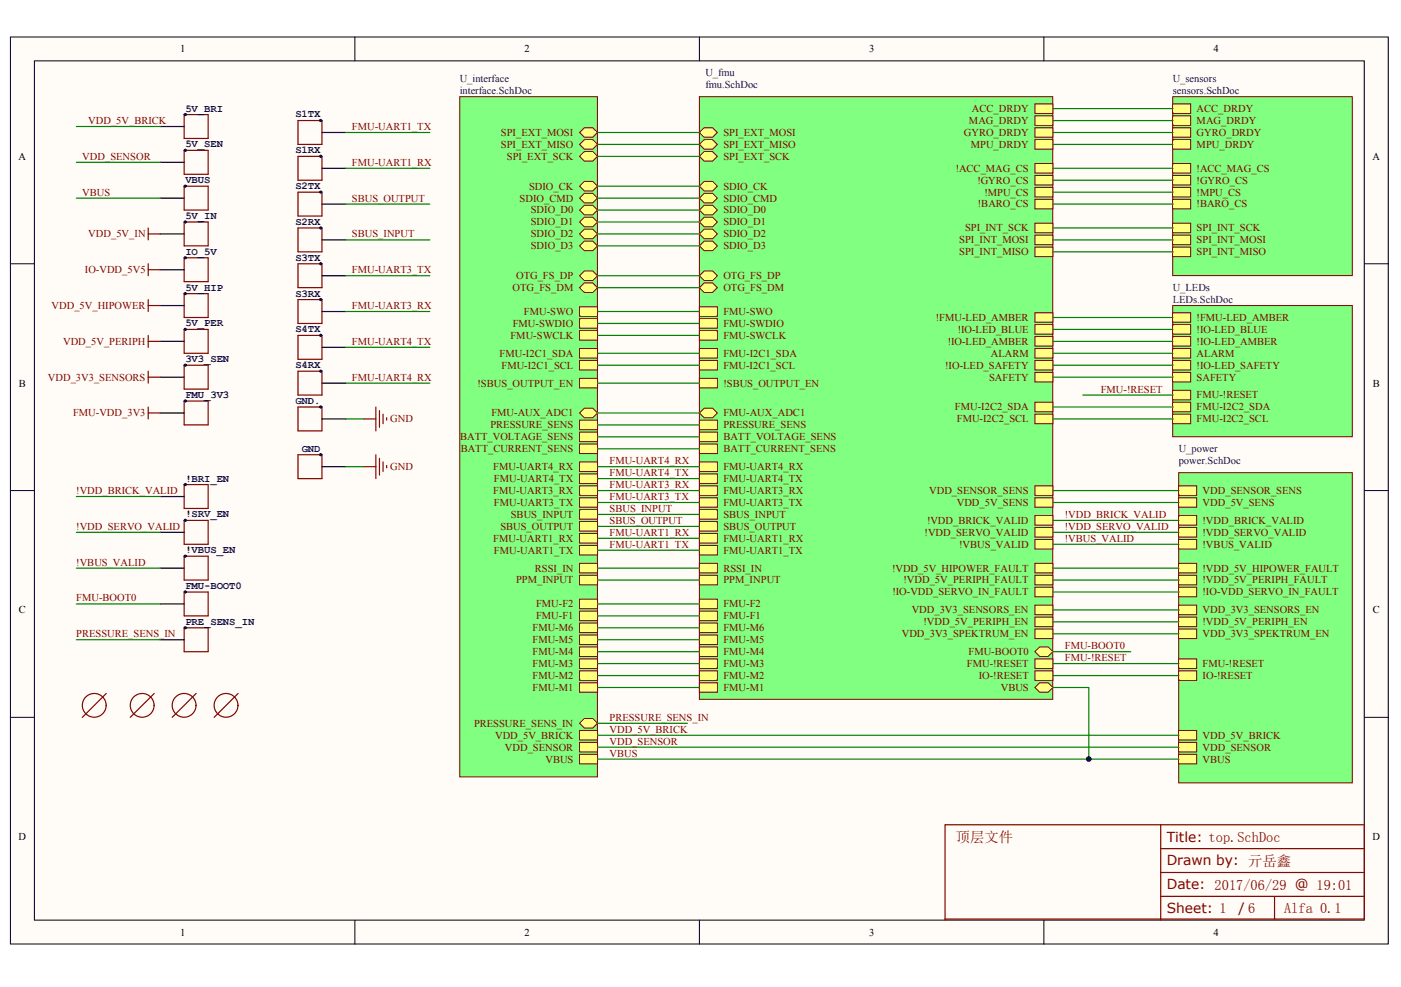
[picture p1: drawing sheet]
<svg xmlns="http://www.w3.org/2000/svg" width="287mm" height="202mm" viewBox="0 0 287 202" stroke-linecap="round" stroke-linejoin="round" font-family="sans-serif">
<g fill="#fffcf8" stroke="#000" stroke-width=".2">
<path d="M2.1 7.6h282.1v185.7h-282.1z"/>
<path d="M7 12.5h272.3v175.9h-272.3z"/>
</g>
<path d="M72.7 7.6v4.9M143.2 7.6v4.9M213.7 7.6v4.9M2.1 54h4.9M279.3 54h4.9M2.1 100.5h4.9M279.3 100.5h4.9M2.1 146.9h4.9M279.3 146.9h4.9M72.7 188.5v4.9M143.2 188.5v4.9M213.7 188.5v4.9" fill="none" stroke="#000" stroke-width=".2"/>
<path d="M237.6 168.9v19.6M237.6 173.8h41.7M237.6 178.7h41.7M193.5 188.2h85.8v-19.3h-85.8v19.6M237.6 183.6h41.7M260.9 183.6v4.6" fill="none" stroke="#800000" stroke-width=".25"/>
<path d="M94.1 19.8h28.2v139.3h-28.2z" fill="#80ff80" stroke="#800000" stroke-width=".2"/>
<g fill="#ffff80" stroke="#800000" stroke-width=".2">
<path d="M118.6 139.8h3.7v2h-3.7z" fill-rule="evenodd"/>
<path d="M118.6 137.4h3.7v1.9h-3.7z" fill-rule="evenodd"/>
<path d="M118.6 134.9h3.7v2h-3.7z" fill-rule="evenodd"/>
<path d="M118.6 132.5h3.7v1.9h-3.7z" fill-rule="evenodd"/>
<path d="M118.6 130h3.7v2h-3.7z" fill-rule="evenodd"/>
<path d="M118.6 127.6h3.7v2h-3.7z" fill-rule="evenodd"/>
<path d="M118.6 125.2h3.7v1.9h-3.7z" fill-rule="evenodd"/>
<path d="M118.6 122.7h3.7v2h-3.7z" fill-rule="evenodd"/>
<path d="M118.6 117.8h3.7v2h-3.7z" fill-rule="evenodd"/>
<path d="M118.6 104.4h3.7v1.9h-3.7z" fill-rule="evenodd"/>
<path d="M118.6 106.8h3.7v2h-3.7z" fill-rule="evenodd"/>
<path d="M118.6 77.5h3.7v1.9h-3.7z" fill-rule="evenodd"/>
<path d="M118.6 115.4h3.7v1.9h-3.7z" fill-rule="evenodd"/>
<path d="M118.6 111.7h3.7v2h-3.7z" fill-rule="evenodd"/>
<path d="M118.6 109.3h3.7v1.9h-3.7z" fill-rule="evenodd"/>
<path d="M118.6 101.9h3.7v2h-3.7z" fill-rule="evenodd"/>
<path d="M118.6 99.5h3.7v1.9h-3.7z" fill-rule="evenodd"/>
<path d="M118.6 97h3.7v2h-3.7z" fill-rule="evenodd"/>
<path d="M118.6 94.6h3.7v2h-3.7z" fill-rule="evenodd"/>
<path d="M118.6 152h3.7v2h-3.7z" fill-rule="evenodd"/>
<path d="M118.6 149.6h3.7v2h-3.7z" fill-rule="evenodd"/>
<path d="M118.6 90.9h3.7v2h-3.7z" fill-rule="evenodd"/>
<path d="M118.6 88.5h3.7v1.9h-3.7z" fill-rule="evenodd"/>
<path d="M118.6 86h3.7v2h-3.7z" fill-rule="evenodd"/>
<path d="M118.6 73.8h3.7v2h-3.7z" fill-rule="evenodd"/>
<path d="M118.6 71.4h3.7v1.9h-3.7z" fill-rule="evenodd"/>
<path d="M118.6 67.7h3.7v2h-3.7z" fill-rule="evenodd"/>
<path d="M118.6 65.3h3.7v1.9h-3.7z" fill-rule="evenodd"/>
<path d="M118.6 62.8h3.7v2h-3.7z" fill-rule="evenodd"/>
<path d="M118.6 154.5h3.7v1.9h-3.7z" fill-rule="evenodd"/>
<path d="M118.6 56.5l1-1h1.7l1 1-1 .9h-1.7z" fill-rule="evenodd"/>
<path d="M118.6 58.9l1-1h1.7l1 1-1 1h-1.7z" fill-rule="evenodd"/>
<path d="M118.6 38.1l1-.9h1.7l1 .9-1 1h-1.7z" fill-rule="evenodd"/>
<path d="M118.6 40.6l1-1h1.7l1 1-1 1h-1.7z" fill-rule="evenodd"/>
<path d="M118.6 43l1-1h1.7l1 1-1 1h-1.7z" fill-rule="evenodd"/>
<path d="M118.6 45.5l1-1h1.7l1 1-1 .9h-1.7z" fill-rule="evenodd"/>
<path d="M118.6 47.9l1-1h1.7l1 1-1 1h-1.7z" fill-rule="evenodd"/>
<path d="M118.6 50.4l1-1h1.7l1 1-1 .9h-1.7z" fill-rule="evenodd"/>
<path d="M118.6 27.1l1-.9h1.7l1 .9-1 1h-1.7z" fill-rule="evenodd"/>
<path d="M118.6 29.6l1-1h1.7l1 1-1 1h-1.7z" fill-rule="evenodd"/>
<path d="M118.6 32l1-1h1.7l1 1-1 1h-1.7z" fill-rule="evenodd"/>
<path d="M118.6 84.6l1-1h1.7l1 1-1 1h-1.7z" fill-rule="evenodd"/>
<path d="M118.6 148.1l1-.9h1.7l1 .9-1 1h-1.7z" fill-rule="evenodd"/>
</g>
<path d="M143.2 19.8h72.3v123.4h-72.3z" fill="#80ff80" stroke="#800000" stroke-width=".2"/>
<g fill="#ffff80" stroke="#800000" stroke-width=".2">
<path d="M143.2 139.8h3.7v2h-3.7z" fill-rule="evenodd"/>
<path d="M143.2 137.4h3.7v1.9h-3.7z" fill-rule="evenodd"/>
<path d="M143.2 134.9h3.7v2h-3.7z" fill-rule="evenodd"/>
<path d="M143.2 132.5h3.7v1.9h-3.7z" fill-rule="evenodd"/>
<path d="M143.2 130h3.7v2h-3.7z" fill-rule="evenodd"/>
<path d="M143.2 127.6h3.7v2h-3.7z" fill-rule="evenodd"/>
<path d="M143.2 125.2h3.7v1.9h-3.7z" fill-rule="evenodd"/>
<path d="M143.2 122.7h3.7v2h-3.7z" fill-rule="evenodd"/>
<path d="M143.2 117.8h3.7v2h-3.7z" fill-rule="evenodd"/>
<path d="M143.2 104.4h3.7v1.9h-3.7z" fill-rule="evenodd"/>
<path d="M143.2 106.8h3.7v2h-3.7z" fill-rule="evenodd"/>
<path d="M143.2 77.5h3.7v1.9h-3.7z" fill-rule="evenodd"/>
<path d="M143.2 115.4h3.7v1.9h-3.7z" fill-rule="evenodd"/>
<path d="M143.2 111.7h3.7v2h-3.7z" fill-rule="evenodd"/>
<path d="M143.2 109.3h3.7v1.9h-3.7z" fill-rule="evenodd"/>
<path d="M143.2 101.9h3.7v2h-3.7z" fill-rule="evenodd"/>
<path d="M143.2 99.5h3.7v1.9h-3.7z" fill-rule="evenodd"/>
<path d="M143.2 97h3.7v2h-3.7z" fill-rule="evenodd"/>
<path d="M143.2 94.6h3.7v2h-3.7z" fill-rule="evenodd"/>
<path d="M143.2 90.9h3.7v2h-3.7z" fill-rule="evenodd"/>
<path d="M143.2 88.5h3.7v1.9h-3.7z" fill-rule="evenodd"/>
<path d="M143.2 86h3.7v2h-3.7z" fill-rule="evenodd"/>
<path d="M143.2 73.8h3.7v2h-3.7z" fill-rule="evenodd"/>
<path d="M143.2 71.4h3.7v1.9h-3.7z" fill-rule="evenodd"/>
<path d="M143.2 67.7h3.7v2h-3.7z" fill-rule="evenodd"/>
<path d="M143.2 65.3h3.7v1.9h-3.7z" fill-rule="evenodd"/>
<path d="M143.2 62.8h3.7v2h-3.7z" fill-rule="evenodd"/>
<path d="M211.9 105.6h3.6v2h-3.6z" fill-rule="evenodd"/>
<path d="M211.9 108h3.6v2h-3.6z" fill-rule="evenodd"/>
<path d="M211.9 110.5h3.6v1.9h-3.6z" fill-rule="evenodd"/>
<path d="M211.9 99.5h3.6v1.9h-3.6z" fill-rule="evenodd"/>
<path d="M211.9 123.9h3.6v2h-3.6z" fill-rule="evenodd"/>
<path d="M211.9 134.9h3.6v2h-3.6z" fill-rule="evenodd"/>
<path d="M211.9 115.4h3.6v1.9h-3.6z" fill-rule="evenodd"/>
<path d="M211.9 117.8h3.6v2h-3.6z" fill-rule="evenodd"/>
<path d="M211.9 101.9h3.6v2h-3.6z" fill-rule="evenodd"/>
<path d="M211.9 126.4h3.6v1.9h-3.6z" fill-rule="evenodd"/>
<path d="M211.9 128.8h3.6v2h-3.6z" fill-rule="evenodd"/>
<path d="M211.9 137.4h3.6v1.9h-3.6z" fill-rule="evenodd"/>
<path d="M211.9 26.2h3.6v1.9h-3.6z" fill-rule="evenodd"/>
<path d="M211.9 21.3h3.6v1.9h-3.6z" fill-rule="evenodd"/>
<path d="M211.9 23.7h3.6v2h-3.6z" fill-rule="evenodd"/>
<path d="M211.9 28.6h3.6v2h-3.6z" fill-rule="evenodd"/>
<path d="M211.9 35.9h3.6v2h-3.6z" fill-rule="evenodd"/>
<path d="M211.9 33.5h3.6v1.9h-3.6z" fill-rule="evenodd"/>
<path d="M211.9 38.4h3.6v1.9h-3.6z" fill-rule="evenodd"/>
<path d="M211.9 40.8h3.6v2h-3.6z" fill-rule="evenodd"/>
<path d="M211.9 45.7h3.6v2h-3.6z" fill-rule="evenodd"/>
<path d="M211.9 48.2h3.6v1.9h-3.6z" fill-rule="evenodd"/>
<path d="M211.9 50.6h3.6v2h-3.6z" fill-rule="evenodd"/>
<path d="M211.9 64h3.6v2h-3.6z" fill-rule="evenodd"/>
<path d="M211.9 66.5h3.6v1.9h-3.6z" fill-rule="evenodd"/>
<path d="M211.9 68.9h3.6v2h-3.6z" fill-rule="evenodd"/>
<path d="M211.9 82.4h3.6v1.9h-3.6z" fill-rule="evenodd"/>
<path d="M211.9 84.8h3.6v2h-3.6z" fill-rule="evenodd"/>
<path d="M211.9 73.8h3.6v2h-3.6z" fill-rule="evenodd"/>
<path d="M211.9 76.3h3.6v1.9h-3.6z" fill-rule="evenodd"/>
<path d="M143.2 56.5l1-1h1.7l1 1-1 .9h-1.7z" fill-rule="evenodd"/>
<path d="M143.2 58.9l1-1h1.7l1 1-1 1h-1.7z" fill-rule="evenodd"/>
<path d="M211.9 120.3h3.6v1.9h-3.6z" fill-rule="evenodd"/>
<path d="M143.2 84.6l1-1h1.7l1 1-1 1h-1.7z" fill-rule="evenodd"/>
<path d="M211.9 140.8l.9-1h1.8l.9 1-.9 1h-1.8z" fill-rule="evenodd"/>
<path d="M211.9 71.4h3.6v1.9h-3.6z" fill-rule="evenodd"/>
<path d="M143.2 38.1l1-.9h1.7l1 .9-1 1h-1.7z" fill-rule="evenodd"/>
<path d="M143.2 40.6l1-1h1.7l1 1-1 1h-1.7z" fill-rule="evenodd"/>
<path d="M143.2 43l1-1h1.7l1 1-1 1h-1.7z" fill-rule="evenodd"/>
<path d="M143.2 45.5l1-1h1.7l1 1-1 .9h-1.7z" fill-rule="evenodd"/>
<path d="M143.2 47.9l1-1h1.7l1 1-1 1h-1.7z" fill-rule="evenodd"/>
<path d="M143.2 50.4l1-1h1.7l1 1-1 .9h-1.7z" fill-rule="evenodd"/>
<path d="M143.2 27.1l1-.9h1.7l1 .9-1 1h-1.7z" fill-rule="evenodd"/>
<path d="M143.2 29.6l1-1h1.7l1 1-1 1h-1.7z" fill-rule="evenodd"/>
<path d="M143.2 32l1-1h1.7l1 1-1 1h-1.7z" fill-rule="evenodd"/>
<path d="M211.9 133.5l.9-1h1.8l.9 1-.9 .9h-1.8z" fill-rule="evenodd"/>
</g>
<path d="M240.1 62.6h36.7v26.8h-36.7z" fill="#80ff80" stroke="#800000" stroke-width=".2"/>
<g fill="#ffff80" stroke="#800000" stroke-width=".2">
<path d="M240.1 64h3.6v2h-3.6z" fill-rule="evenodd"/>
<path d="M240.1 66.5h3.6v1.9h-3.6z" fill-rule="evenodd"/>
<path d="M240.1 68.9h3.6v2h-3.6z" fill-rule="evenodd"/>
<path d="M240.1 71.4h3.6v1.9h-3.6z" fill-rule="evenodd"/>
<path d="M240.1 82.4h3.6v1.9h-3.6z" fill-rule="evenodd"/>
<path d="M240.1 84.8h3.6v2h-3.6z" fill-rule="evenodd"/>
<path d="M240.1 79.9h3.6v2h-3.6z" fill-rule="evenodd"/>
<path d="M240.1 73.8h3.6v2h-3.6z" fill-rule="evenodd"/>
<path d="M240.1 76.3h3.6v1.9h-3.6z" fill-rule="evenodd"/>
</g>
<path d="M240.1 19.8h36.7v36.6h-36.7z" fill="#80ff80" stroke="#800000" stroke-width=".2"/>
<g fill="#ffff80" stroke="#800000" stroke-width=".2">
<path d="M240.1 26.2h3.6v1.9h-3.6z" fill-rule="evenodd"/>
<path d="M240.1 21.3h3.6v1.9h-3.6z" fill-rule="evenodd"/>
<path d="M240.1 23.7h3.6v2h-3.6z" fill-rule="evenodd"/>
<path d="M240.1 28.6h3.6v2h-3.6z" fill-rule="evenodd"/>
<path d="M240.1 35.9h3.6v2h-3.6z" fill-rule="evenodd"/>
<path d="M240.1 33.5h3.6v1.9h-3.6z" fill-rule="evenodd"/>
<path d="M240.1 38.4h3.6v1.9h-3.6z" fill-rule="evenodd"/>
<path d="M240.1 40.8h3.6v2h-3.6z" fill-rule="evenodd"/>
<path d="M240.1 45.7h3.6v2h-3.6z" fill-rule="evenodd"/>
<path d="M240.1 48.2h3.6v1.9h-3.6z" fill-rule="evenodd"/>
<path d="M240.1 50.6h3.6v2h-3.6z" fill-rule="evenodd"/>
</g>
<path d="M241.3 96.8h35.5v63.5h-35.5z" fill="#80ff80" stroke="#800000" stroke-width=".2"/>
<g fill="#ffff80" stroke="#800000" stroke-width=".2">
<path d="M241.3 154.5h3.7v1.9h-3.7z" fill-rule="evenodd"/>
<path d="M241.3 149.6h3.7v2h-3.7z" fill-rule="evenodd"/>
<path d="M241.3 152h3.7v2h-3.7z" fill-rule="evenodd"/>
<path d="M241.3 105.6h3.7v2h-3.7z" fill-rule="evenodd"/>
<path d="M241.3 108h3.7v2h-3.7z" fill-rule="evenodd"/>
<path d="M241.3 110.5h3.7v1.9h-3.7z" fill-rule="evenodd"/>
<path d="M241.3 99.5h3.7v1.9h-3.7z" fill-rule="evenodd"/>
<path d="M241.3 123.9h3.7v2h-3.7z" fill-rule="evenodd"/>
<path d="M241.3 134.9h3.7v2h-3.7z" fill-rule="evenodd"/>
<path d="M241.3 115.4h3.7v1.9h-3.7z" fill-rule="evenodd"/>
<path d="M241.3 117.8h3.7v2h-3.7z" fill-rule="evenodd"/>
<path d="M241.3 101.9h3.7v2h-3.7z" fill-rule="evenodd"/>
<path d="M241.3 126.4h3.7v1.9h-3.7z" fill-rule="evenodd"/>
<path d="M241.3 120.3h3.7v1.9h-3.7z" fill-rule="evenodd"/>
<path d="M241.3 128.8h3.7v2h-3.7z" fill-rule="evenodd"/>
<path d="M241.3 137.4h3.7v1.9h-3.7z" fill-rule="evenodd"/>
</g>
<g fill="none" stroke="#008000" stroke-width=".25">
<path d="M15.6 25.9h17.2M15.6 33.2h17.2M70.8 27.1h17.2M70.8 34.5h17.2M122.3 27.1h20.9M122.3 29.6h20.9M122.3 38.1h20.9M122.3 32h20.9M215.5 27.1h24.6M215.5 22.2h24.6M215.5 24.7h24.6M215.5 29.6h24.6"/>
<path d="M215.5 36.9h24.6M215.5 34.5h24.6M215.5 39.4h24.6M15.6 40.6h17.2M70.8 41.8h17.2M70.8 49.1h17.2M70.8 56.5h17.2M122.3 56.5h20.9M122.3 58.9h20.9M122.3 40.6h20.9M122.3 43h20.9M122.3 45.5h20.9"/>
<path d="M122.3 47.9h20.9M122.3 50.4h20.9M215.5 41.8h24.6M215.5 46.7h24.6M215.5 49.1h24.6M215.5 51.6h24.6M70.8 78.5h17.2M70.8 63.8h17.2M70.8 71.1h17.2M122.3 78.5h20.9M122.3 74.8h20.9M122.3 72.4h20.9"/>
<path d="M122.3 68.7h20.9M122.3 66.2h20.9M122.3 63.8h20.9M215.5 74.8h24.6M215.5 72.4h24.6M215.5 65h24.6M215.5 67.5h24.6M215.5 69.9h24.6M215.5 77.2h24.6M70.8 95.6h3.7M70.8 85.8h3.7M122.3 98h20.9"/>
<path d="M122.3 95.6h20.9M122.3 91.9h20.9M122.3 89.5h20.9M122.3 87h20.9M122.3 84.6h20.9M215.5 83.4h24.6M215.5 85.8h24.6M221.7 80.9h18.4M15.6 116.4h17.2M15.6 109h17.2M15.6 101.7h17.2M122.3 118.8h20.9"/>
<path d="M122.3 105.4h20.9M122.3 107.8h20.9M122.3 116.4h20.9M122.3 112.7h20.9M122.3 110.2h20.9M122.3 102.9h20.9M122.3 100.5h20.9M215.5 118.8h25.8M215.5 116.4h25.8M215.5 102.9h25.8M215.5 100.5h25.8M215.5 106.6h25.8"/>
<path d="M215.5 109h25.8M215.5 111.5h25.8M15.6 131h17.2M15.6 123.7h17.2M122.3 138.4h20.9M122.3 135.9h20.9M122.3 133.5h20.9M122.3 131h20.9M122.3 128.6h20.9M122.3 126.1h20.9M122.3 123.7h20.9M215.5 138.4h25.8"/>
<path d="M215.5 135.9h25.8M215.5 133.5h16M215.5 124.9h25.8M215.5 127.4h25.8M215.5 121.2h25.8M215.5 129.8h25.8M122.3 140.8h20.9M122.3 150.6h119M122.3 153h119M122.3 155.5h119M122.3 148.1h18.4M215.5 140.8h7.4v14.7"/>
</g>
<g fill="none" stroke="#800000" stroke-width=".25">
<path d="M37.7 23.5h4.9v4.9h-4.9zM37.7 30.8h4.9v4.9h-4.9zM37.7 38.1h4.9v4.9h-4.9zM61 24.7h4.9v4.9h-4.9zM61 32h4.9v4.9h-4.9zM61 39.4h4.9v4.8h-4.9zM30.3 46.7v2.4M30.3 54v2.5M30.3 47.9h2.5M30.3 55.2h2.5M37.7 45.5h4.9v4.9h-4.9zM37.7 52.8h4.9v4.9h-4.9z"/>
<path d="M61 46.7h4.9v4.9h-4.9zM61 54h4.9v4.9h-4.9zM30.3 61.4v2.4M30.3 68.7v2.4M30.3 76v2.5M30.3 77.2h2.5M30.3 62.6h2.5M30.3 69.9h2.5M37.7 60.1h4.9v4.9h-4.9zM37.7 67.5h4.9v4.9h-4.9zM37.7 74.8h4.9v4.9h-4.9zM61 76h4.9v4.9h-4.9z"/>
<path d="M61 61.4h4.9v4.8h-4.9zM61 68.7h4.9v4.9h-4.9zM30.3 83.4v2.4M30.3 84.6h2.5M37.7 99.2h4.9v4.9h-4.9zM37.7 82.1h4.9v4.9h-4.9zM61 83.4h4.9v4.8h-4.9zM61 93.1h4.9v4.9h-4.9zM74.5 85.8h2.4M74.5 95.6h2.4M76.9 83.4v4.8M76.9 93.1v4.9"/>
<path d="M77.7 84.1v3.4M77.7 93.9v3.4M78.4 84.8v2M78.4 94.6v2M79.2 85.6v.4M79.2 95.3v.5M37.7 106.6h4.9v4.9h-4.9zM37.7 113.9h4.9v4.9h-4.9zM37.7 121.2h4.9v4.9h-4.9zM37.7 128.6h4.9v4.9h-4.9zM21.8 142l-4.9 4.9M31.6 142l-4.9 4.9"/>
<path d="M40.2 142l-5 4.9M48.7 142l-4.9 4.9"/>
<circle cx="19.3" cy="144.5" r="2.44"/>
<circle cx="29.1" cy="144.5" r="2.44"/>
<circle cx="37.7" cy="144.5" r="2.44"/>
<circle cx="46.3" cy="144.5" r="2.44"/>
</g>
<g fill="none" stroke="#000" stroke-width=".25">
<path d="M32.8 25.9h4.9M32.8 33.2h4.9M65.9 27.1h4.9M65.9 34.5h4.9M32.8 40.6h4.9M32.8 47.9h4.9M32.8 55.2h4.9M65.9 49.1h4.9M65.9 41.8h4.9M65.9 56.5h4.9M32.8 62.6h4.9M32.8 69.9h4.9"/>
<path d="M32.8 77.2h4.9M65.9 78.5h4.9M65.9 71.1h4.9M65.9 63.8h4.9M32.8 84.6h4.9M65.9 85.8h4.9M65.9 95.6h4.9M32.8 101.7h4.9M32.8 109h4.9M32.8 116.4h4.9M32.8 131h4.9M32.8 123.7h4.9"/>
</g>
<g fill="#000080" stroke="#000080" stroke-width=".2">
<circle cx="65.7" cy="76" r=".23"/>
<circle cx="65.7" cy="68.7" r=".23"/>
<circle cx="65.7" cy="83.3" r=".23"/>
<circle cx="65.7" cy="24.7" r=".23"/>
<circle cx="65.7" cy="32" r=".23"/>
<circle cx="65.7" cy="46.7" r=".23"/>
<circle cx="65.7" cy="61.3" r=".23"/>
<circle cx="65.7" cy="39.3" r=".23"/>
<circle cx="65.7" cy="54" r=".23"/>
<circle cx="37.9" cy="99.2" r=".23"/>
<circle cx="37.9" cy="106.6" r=".23"/>
<circle cx="37.9" cy="113.9" r=".23"/>
<circle cx="37.9" cy="128.6" r=".23"/>
<circle cx="37.9" cy="121.2" r=".23"/>
<circle cx="37.9" cy="23.5" r=".23"/>
<circle cx="37.9" cy="30.8" r=".23"/>
<circle cx="37.9" cy="38.1" r=".23"/>
<circle cx="37.9" cy="45.5" r=".23"/>
<circle cx="37.9" cy="52.8" r=".23"/>
<circle cx="37.9" cy="60.1" r=".23"/>
<circle cx="37.9" cy="67.5" r=".23"/>
<circle cx="37.9" cy="74.8" r=".23"/>
<circle cx="37.9" cy="82.1" r=".23"/>
<circle cx="65.7" cy="93.1" r=".23"/>
<circle cx="222.9" cy="155.5" r=".48"/>
</g>
<g font-size="2.9" fill="#800000">
<text x="195.7" y="172.4">顶层文件</text>
<text x="262.9" y="187.1">Alfa 0.1</text>
</g>
<g font-size="2.8" fill="#800000">
<text x="238.8" y="172.5">Title: top.SchDoc</text>
<text x="238.8" y="177.1">Drawn by: 亓岳鑫</text>
<text x="238.8" y="182">Date: 2017/06/29 @ 19:01</text>
<text x="238.8" y="186.9">Sheet: 1</text>
<text x="253.6" y="186.9">/ 6</text>
</g>
<g font-size="2.2">
<text x="36.9" y="10.7">1</text>
<text x="107.4" y="10.7">2</text>
<text x="177.9" y="10.7">3</text>
<text x="248.4" y="10.7">4</text>
<text x="3.8" y="32.7">A</text>
<text x="281" y="32.7">A</text>
<text x="3.9" y="79.2">B</text>
<text x="281.1" y="79.2">B</text>
<text x="3.9" y="125.6">C</text>
<text x="281.1" y="125.6">C</text>
<text x="3.8" y="172.1">D</text>
<text x="281" y="172.1">D</text>
<text x="36.9" y="191.6">1</text>
<text x="107.4" y="191.6">2</text>
<text x="177.9" y="191.6">3</text>
<text x="248.4" y="191.6">4</text>
</g>
<g font-size="2.2" fill="#000080">
<text x="94.1" y="16.8">U_interface</text>
<text x="144.4" y="15.6">U_fmu</text>
<text x="240.1" y="16.8">U_sensors</text>
<text x="37.9" y="22.8">5V_BRI</text>
<text x="94.1" y="19.3">interface.SchDoc</text>
<text x="144.4" y="18.1">fmu.SchDoc</text>
<text x="240.1" y="19.3">sensors.SchDoc</text>
<text x="60.5" y="24.1">S1TX</text>
<text x="37.9" y="30.2">5V_SEN</text>
<text x="60.5" y="31.4">S1RX</text>
<text x="37.9" y="37.5">VBUS</text>
<text x="60.5" y="38.7">S2TX</text>
<text x="37.9" y="44.8">5V_IN</text>
<text x="60.5" y="46.1">S2RX</text>
<text x="37.9" y="52.2">IO_5V</text>
<text x="60.5" y="53.4">S3TX</text>
<text x="37.9" y="59.5">5V_HIP</text>
<text x="240.1" y="59.6">U_LEDs</text>
<text x="60.5" y="60.7">S3RX</text>
<text x="240.1" y="62.1">LEDs.SchDoc</text>
<text x="37.9" y="66.8">5V_PER</text>
<text x="60.5" y="68.1">S4TX</text>
<text x="37.9" y="74.2">3V3_SEN</text>
<text x="60.5" y="75.4">S4RX</text>
<text x="37.9" y="81.5">FMU_3V3</text>
<text x="60.5" y="82.7">GND.</text>
<text x="61.8" y="92.5">GND</text>
<text x="241.3" y="92.6">U_power</text>
<text x="241.3" y="95.1">power.SchDoc</text>
<text x="37.9" y="98.6">!BRI_EN</text>
<text x="37.9" y="105.9">!SRV_EN</text>
<text x="37.9" y="113.3">!VBUS_EN</text>
<text x="37.9" y="120.6">FMU-BOOT0</text>
<text x="37.9" y="127.9">PRE_SENS_IN</text>
</g>
<g font-size="2.2" fill="#800000">
<text x="199" y="22.9">ACC_DRDY</text>
<text x="245" y="22.9">ACC_DRDY</text>
<text x="18.1" y="25.4">VDD_5V_BRICK</text>
<text x="72" y="26.6">FMU-UART1_TX</text>
<text x="102.6" y="27.8">SPI_EXT_MOSI</text>
<text x="148.1" y="27.8">SPI_EXT_MOSI</text>
<text x="197.3" y="27.8">GYRO_DRDY</text>
<text x="198.4" y="25.4">MAG_DRDY</text>
<text x="245" y="27.8">GYRO_DRDY</text>
<text x="245" y="25.4">MAG_DRDY</text>
<text x="16.9" y="32.7">VDD_SENSOR</text>
<text x="72" y="33.9">FMU-UART1_RX</text>
<text x="102.6" y="30.3">SPI_EXT_MISO</text>
<text x="103.8" y="32.7">SPI_EXT_SCK</text>
<text x="148.1" y="30.3">SPI_EXT_MISO</text>
<text x="148.1" y="32.7">SPI_EXT_SCK</text>
<text x="195.6" y="35.2">!ACC_MAG_CS</text>
<text x="198.7" y="30.3">MPU_DRDY</text>
<text x="245" y="30.3">MPU_DRDY</text>
<text x="245" y="35.2">!ACC_MAG_CS</text>
<text x="16.9" y="40.1">VBUS</text>
<text x="72" y="41.3">SBUS_OUTPUT</text>
<text x="106.4" y="41.3">SDIO_CMD</text>
<text x="108.3" y="38.8">SDIO_CK</text>
<text x="148.1" y="38.8">SDIO_CK</text>
<text x="148.1" y="41.3">SDIO_CMD</text>
<text x="200.1" y="37.6">!GYRO_CS</text>
<text x="201.5" y="40.1">!MPU_CS</text>
<text x="245" y="37.6">!GYRO_CS</text>
<text x="245" y="40.1">!MPU_CS</text>
<text x="108.7" y="43.7">SDIO_D0</text>
<text x="108.7" y="46.2">SDIO_D1</text>
<text x="148.1" y="43.7">SDIO_D0</text>
<text x="148.1" y="46.2">SDIO_D1</text>
<text x="197.6" y="47.4">SPI_INT_SCK</text>
<text x="200.2" y="42.5">!BARO_CS</text>
<text x="245" y="42.5">!BARO_CS</text>
<text x="245" y="47.4">SPI_INT_SCK</text>
<text x="18.1" y="48.6">VDD_5V_IN</text>
<text x="72" y="48.6">SBUS_INPUT</text>
<text x="108.7" y="48.6">SDIO_D2</text>
<text x="108.7" y="51.1">SDIO_D3</text>
<text x="148.1" y="48.6">SDIO_D2</text>
<text x="148.1" y="51.1">SDIO_D3</text>
<text x="196.4" y="49.8">SPI_INT_MOSI</text>
<text x="196.4" y="52.3">SPI_INT_MISO</text>
<text x="245" y="49.8">SPI_INT_MOSI</text>
<text x="245" y="52.3">SPI_INT_MISO</text>
<text x="17.4" y="55.9">IO-VDD_5V5</text>
<text x="72" y="55.9">FMU-UART3_TX</text>
<text x="104.9" y="59.6">OTG_FS_DM</text>
<text x="105.6" y="57.2">OTG_FS_DP</text>
<text x="148.1" y="57.2">OTG_FS_DP</text>
<text x="148.1" y="59.6">OTG_FS_DM</text>
<text x="10.6" y="63.3">VDD_5V_HIPOWER</text>
<text x="72" y="63.3">FMU-UART3_RX</text>
<text x="107.2" y="64.5">FMU-SWO</text>
<text x="148.1" y="64.5">FMU-SWO</text>
<text x="191.6" y="65.7">!FMU-LED_AMBER</text>
<text x="245" y="65.7">!FMU-LED_AMBER</text>
<text x="12.9" y="70.6">VDD_5V_PERIPH</text>
<text x="72" y="70.6">FMU-UART4_TX</text>
<text x="104.5" y="69.4">FMU-SWCLK</text>
<text x="105" y="66.9">FMU-SWDIO</text>
<text x="148.1" y="69.4">FMU-SWCLK</text>
<text x="148.1" y="66.9">FMU-SWDIO</text>
<text x="194" y="70.6">!IO-LED_AMBER</text>
<text x="196.1" y="68.2">!IO-LED_BLUE</text>
<text x="245" y="68.2">!IO-LED_BLUE</text>
<text x="245" y="70.6">!IO-LED_AMBER</text>
<text x="9.8" y="77.9">VDD_3V3_SENSORS</text>
<text x="72" y="77.9">FMU-UART4_RX</text>
<text x="102.3" y="73.1">FMU-I2C1_SDA</text>
<text x="102.7" y="75.5">FMU-I2C1_SCL</text>
<text x="148.1" y="75.5">FMU-I2C1_SCL</text>
<text x="148.1" y="73.1">FMU-I2C1_SDA</text>
<text x="193.5" y="75.5">!IO-LED_SAFETY</text>
<text x="202.5" y="77.9">SAFETY</text>
<text x="202.8" y="73.1">ALARM</text>
<text x="245" y="73.1">ALARM</text>
<text x="245" y="75.5">!IO-LED_SAFETY</text>
<text x="245" y="77.9">SAFETY</text>
<text x="97.8" y="79.2">!SBUS_OUTPUT_EN</text>
<text x="148.1" y="79.2">!SBUS_OUTPUT_EN</text>
<text x="225.4" y="80.4">FMU-!RESET</text>
<text x="245" y="81.6">FMU-!RESET</text>
<text x="15" y="85.3">FMU-VDD_3V3</text>
<text x="79.9" y="86.5">GND</text>
<text x="100.4" y="87.7">PRESSURE_SENS</text>
<text x="100.6" y="85.3">FMU-AUX_ADC1</text>
<text x="148.1" y="87.7">PRESSURE_SENS</text>
<text x="148.1" y="85.3">FMU-AUX_ADC1</text>
<text x="195.5" y="84.1">FMU-I2C2_SDA</text>
<text x="195.9" y="86.5">FMU-I2C2_SCL</text>
<text x="245" y="84.1">FMU-I2C2_SDA</text>
<text x="245" y="86.5">FMU-I2C2_SCL</text>
<text x="94.2" y="90.2">BATT_VOLTAGE_SENS</text>
<text x="94.3" y="92.6">BATT_CURRENT_SENS</text>
<text x="124.8" y="95.1">FMU-UART4_RX</text>
<text x="148.1" y="92.6">BATT_CURRENT_SENS</text>
<text x="148.1" y="90.2">BATT_VOLTAGE_SENS</text>
<text x="15.6" y="101.2">!VDD_BRICK_VALID</text>
<text x="79.9" y="96.3">GND</text>
<text x="101" y="101.2">FMU-UART3_RX</text>
<text x="101" y="96.3">FMU-UART4_RX</text>
<text x="101.1" y="98.7">FMU-UART4_TX</text>
<text x="124.8" y="99.9">FMU-UART3_RX</text>
<text x="124.8" y="97.5">FMU-UART4_TX</text>
<text x="148.1" y="101.2">FMU-UART3_RX</text>
<text x="148.1" y="98.7">FMU-UART4_TX</text>
<text x="148.1" y="96.3">FMU-UART4_RX</text>
<text x="190.2" y="101.2">VDD_SENSOR_SENS</text>
<text x="246.2" y="101.2">VDD_SENSOR_SENS</text>
<text x="101.1" y="103.6">FMU-UART3_TX</text>
<text x="104.6" y="106.1">SBUS_INPUT</text>
<text x="124.8" y="107.3">SBUS_OUTPUT</text>
<text x="124.8" y="104.8">SBUS_INPUT</text>
<text x="124.8" y="102.4">FMU-UART3_TX</text>
<text x="148.1" y="106.1">SBUS_INPUT</text>
<text x="148.1" y="103.6">FMU-UART3_TX</text>
<text x="189.8" y="107.3">!VDD_BRICK_VALID</text>
<text x="195.9" y="103.6">VDD_5V_SENS</text>
<text x="218" y="106.1">!VDD_BRICK_VALID</text>
<text x="246.2" y="107.3">!VDD_BRICK_VALID</text>
<text x="246.2" y="103.6">VDD_5V_SENS</text>
<text x="15.6" y="108.5">!VDD_SERVO_VALID</text>
<text x="101" y="110.9">FMU-UART1_RX</text>
<text x="101.1" y="113.4">FMU-UART1_TX</text>
<text x="102.4" y="108.5">SBUS_OUTPUT</text>
<text x="124.8" y="112.2">FMU-UART1_TX</text>
<text x="124.8" y="109.7">FMU-UART1_RX</text>
<text x="148.1" y="108.5">SBUS_OUTPUT</text>
<text x="148.1" y="113.4">FMU-UART1_TX</text>
<text x="148.1" y="110.9">FMU-UART1_RX</text>
<text x="189.3" y="109.7">!VDD_SERVO_VALID</text>
<text x="196.4" y="112.2">!VBUS_VALID</text>
<text x="218" y="108.5">!VDD_SERVO_VALID</text>
<text x="218" y="110.9">!VBUS_VALID</text>
<text x="246.2" y="109.7">!VDD_SERVO_VALID</text>
<text x="246.2" y="112.2">!VBUS_VALID</text>
<text x="15.6" y="115.8">!VBUS_VALID</text>
<text x="105.6" y="119.5">PPM_INPUT</text>
<text x="109.5" y="117.1">RSSI_IN</text>
<text x="148.1" y="119.5">PPM_INPUT</text>
<text x="148.1" y="117.1">RSSI_IN</text>
<text x="182.6" y="117.1">!VDD_5V_HIPOWER_FAULT</text>
<text x="185" y="119.5">!VDD_5V_PERIPH_FAULT</text>
<text x="246.2" y="117.1">!VDD_5V_HIPOWER_FAULT</text>
<text x="246.2" y="119.5">!VDD_5V_PERIPH_FAULT</text>
<text x="15.6" y="123.2">FMU-BOOT0</text>
<text x="109.7" y="124.4">FMU-F2</text>
<text x="148.1" y="124.4">FMU-F2</text>
<text x="182.7" y="121.9">!IO-VDD_SERVO_IN_FAULT</text>
<text x="186.6" y="125.6">VDD_3V3_SENSORS_EN</text>
<text x="246.2" y="125.6">VDD_3V3_SENSORS_EN</text>
<text x="246.2" y="121.9">!IO-VDD_SERVO_IN_FAULT</text>
<text x="15.6" y="130.5">PRESSURE_SENS_IN</text>
<text x="109" y="131.7">FMU-M5</text>
<text x="109" y="129.3">FMU-M6</text>
<text x="109.7" y="126.8">FMU-F1</text>
<text x="148.1" y="131.7">FMU-M5</text>
<text x="148.1" y="129.3">FMU-M6</text>
<text x="148.1" y="126.8">FMU-F1</text>
<text x="184.6" y="130.5">VDD_3V3_SPEKTRUM_EN</text>
<text x="189.1" y="128.1">!VDD_5V_PERIPH_EN</text>
<text x="246.2" y="128.1">!VDD_5V_PERIPH_EN</text>
<text x="246.2" y="130.5">VDD_3V3_SPEKTRUM_EN</text>
<text x="109" y="136.6">FMU-M3</text>
<text x="109" y="134.2">FMU-M4</text>
<text x="148.1" y="136.6">FMU-M3</text>
<text x="148.1" y="134.2">FMU-M4</text>
<text x="198" y="136.6">FMU-!RESET</text>
<text x="198.3" y="134.2">FMU-BOOT0</text>
<text x="218" y="132.9">FMU-BOOT0</text>
<text x="218" y="135.4">FMU-!RESET</text>
<text x="246.2" y="136.6">FMU-!RESET</text>
<text x="109" y="141.5">FMU-M1</text>
<text x="109" y="139.1">FMU-M2</text>
<text x="148.1" y="141.5">FMU-M1</text>
<text x="148.1" y="139.1">FMU-M2</text>
<text x="200.4" y="139.1">IO-!RESET</text>
<text x="204.9" y="141.5">VBUS</text>
<text x="246.2" y="139.1">IO-!RESET</text>
<text x="97" y="148.8">PRESSURE_SENS_IN</text>
<text x="124.8" y="147.6">PRESSURE_SENS_IN</text>
<text x="101.4" y="151.3">VDD_5V_BRICK</text>
<text x="103.4" y="153.7">VDD_SENSOR</text>
<text x="124.8" y="150.1">VDD_5V_BRICK</text>
<text x="124.8" y="152.5">VDD_SENSOR</text>
<text x="124.8" y="154.9">VBUS</text>
<text x="246.2" y="151.3">VDD_5V_BRICK</text>
<text x="246.2" y="153.7">VDD_SENSOR</text>
<text x="111.7" y="156.2">VBUS</text>
<text x="246.2" y="156.2">VBUS</text>
</g>
</svg>
